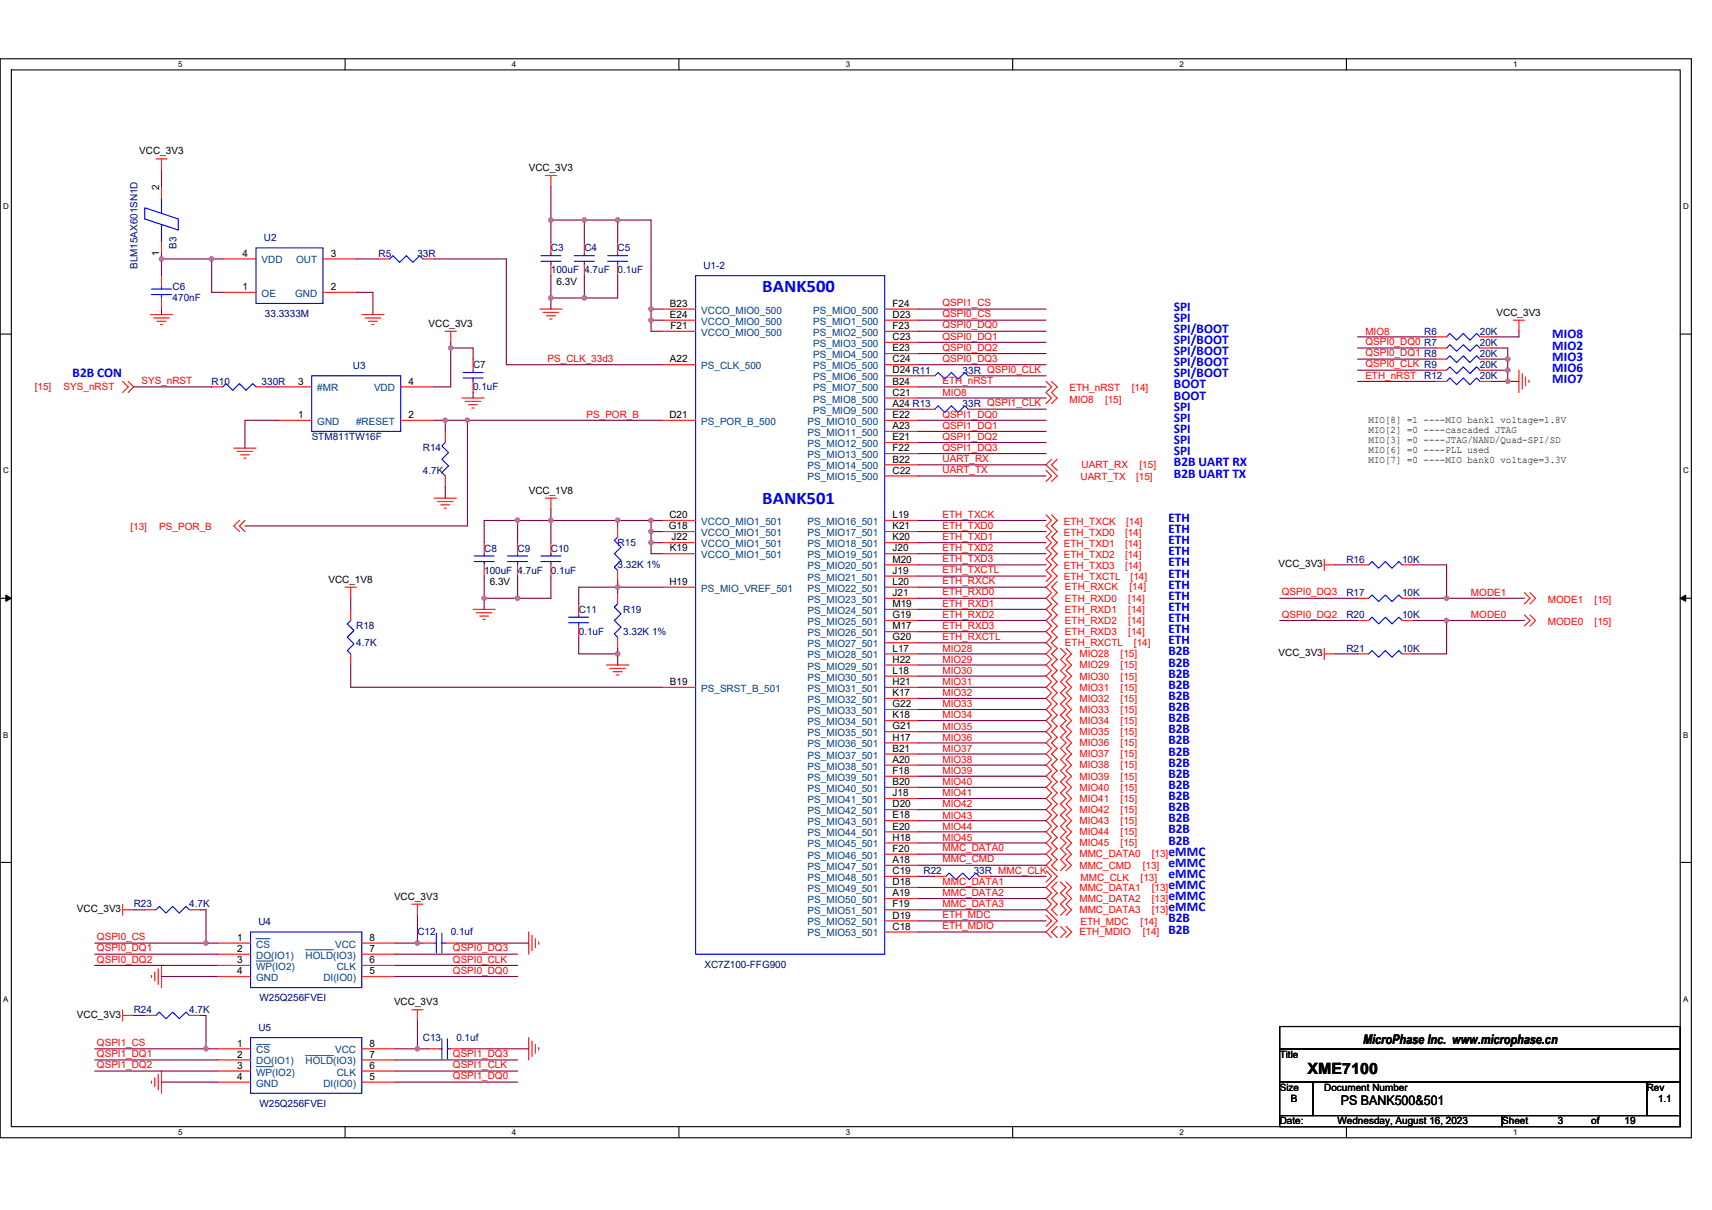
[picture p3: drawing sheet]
<svg xmlns="http://www.w3.org/2000/svg" width="297mm" height="210mm" viewBox="0 0 297 210" stroke-linecap="round" stroke-linejoin="round" font-family="sans-serif">
<path d="M0 10.2h293.5v187.2h-293.5zM2 12.1h289.5v183.4h-289.5z" fill="none" stroke="#000" stroke-width=".19"/>
<g fill="#fff">
<path d="M30.9 10.4h.8v1.6h-.8z"/>
<path d="M30.9 195.7h.8v1.6h-.8z"/>
</g>
<path d="M59.9 10.2v1.9M59.9 195.5v1.9" fill="none" stroke="#000" stroke-width=".19"/>
<g fill="#fff">
<path d="M88.8 10.4h.8v1.6h-.8z"/>
<path d="M88.8 195.7h.8v1.6h-.8z"/>
</g>
<path d="M117.8 10.2v1.9M117.8 195.5v1.9" fill="none" stroke="#000" stroke-width=".19"/>
<g fill="#fff">
<path d="M146.7 10.4h.8v1.6h-.8z"/>
<path d="M146.7 195.7h.8v1.6h-.8z"/>
</g>
<path d="M175.7 10.2v1.9M175.7 195.5v1.9" fill="none" stroke="#000" stroke-width=".19"/>
<g fill="#fff">
<path d="M204.7 10.4h.7v1.6h-.7z"/>
<path d="M204.7 195.7h.7v1.6h-.7z"/>
</g>
<path d="M233.6 10.2v1.9M233.6 195.5v1.9" fill="none" stroke="#000" stroke-width=".19"/>
<g fill="#fff">
<path d="M262.6 10.4h.7v1.6h-.7z"/>
<path d="M262.6 195.7h.7v1.6h-.7z"/>
<path d="M.5 35.1h1v1.5h-1z"/>
<path d="M292 35.1h1v1.5h-1z"/>
<path d="M.5 80.9h1v1.5h-1z"/>
<path d="M292 80.9h1v1.5h-1z"/>
</g>
<path d="M0 58h2M291.5 58h2" fill="none" stroke="#000" stroke-width=".19"/>
<g fill="#fff">
<path d="M.5 126.7h.9v1.6h-.9z"/>
<path d="M292 126.7h.9v1.6h-.9z"/>
</g>
<path d="M0 103.8h2M291.5 103.8h2" fill="none" stroke="#000" stroke-width=".19"/>
<path d="M1 103.3l1 .5-1 .6zM291.5 103.8l1-.5v1.1z" fill="#000" stroke="#000" stroke-width=".17"/>
<g fill="#fff">
<path d="M.5 172.6h.9v1.5h-.9z"/>
<path d="M292 172.6h.9v1.5h-.9z"/>
</g>
<path d="M0 149.7h2M291.5 149.7h2M222 178.1h69.5v3.9h-69.5zM222 182h69.5v5.8h-69.5zM222 187.8h5.8v5.8h-5.8zM222 193.6h38.6v1.9h-38.6zM227.8 187.8h57.9v5.8h-57.9zM260.6 193.6h30.9v1.9h-30.9zM285.7 187.8h5.8v5.8h-5.8z" fill="none" stroke="#000" stroke-width=".19"/>
<g fill="none" stroke="#f00" stroke-width=".19">
<path d="M27.1 27.6h1.9M28 27.6v1.9M28 32.4v1.9M94.6 30.5h2M95.6 30.5v1.9M26.1 54.6h3.8M26.7 55.2h2.7M27.3 55.8h1.5M27.8 56.3h.4M28 47.8v2M28 51.7v1.9M28 42.1v1.9"/>
<path d="M38.6 50.7h5.8M38.6 44.9h5.8M56 50.7h5.8M56 44.9h5.8M62.8 54.6h3.8M63.3 55.2h2.8M63.9 55.8h1.6M64.5 56.3h.4M65.7 44.9h1.9M73.4 44.9h1.9M77.3 57.5h1.9M78.2 57.5v1.9"/>
<path d="M93.7 53.6h3.8M94.2 54.2h2.7M94.8 54.8h1.6M95.4 55.4h.4M95.6 42.1v1.9M95.6 45.9v1.9M101.4 42.1v1.9M101.4 45.9v1.9M107.2 42.1v1.9M107.2 45.9v1.9M114.9 53.6h5.8M114.9 55.6h5.8"/>
<path d="M114.9 57.5h5.8M153.5 53.6h5.8M153.5 55.6h5.8M153.5 57.5h5.8M153.5 59.4h5.8M249.1 58.5h1.9M256.8 58.5h1.9M262.6 55.6h1.9M263.5 55.6v1.9M21.3 66.2l.9 .9-.9 1M22.2 66.2l1 .9-1 1M36.7 67.1h1.9"/>
<path d="M40.6 77.8h3.8M41.1 78.3h2.8M41.7 78.9h1.6M42.3 79.5h.4M44.4 67.1h2M48.3 72.9h5.8M48.3 67.1h5.8M69.5 72.9h5.8M69.5 67.1h5.8M77.3 74.9v1.9M80.2 69.1h3.8M80.7 69.7h2.7"/>
<path d="M81.3 70.2h1.5M81.9 70.8h.4M82.1 62.3v1.9M82.1 66.2v1.9M114.9 63.3h5.8M114.9 72.9h5.8M153.5 61.4h5.8M153.5 63.3h5.8M153.5 65.2h5.8M153.5 67.1h5.8M153.5 69.1h5.8M153.5 71h5.8"/>
<path d="M153.5 72.9h5.8M153.5 74.9h5.8M153.5 76.8h5.8M153.5 78.7h5.8M160.2 71h2M160.2 65.2h2M168 71h1.9M168 65.2h1.9M181.5 66.2l1 .9-1 1 1 1-1 .9M182.5 79.7l-1 1 1.9 1.9-.9 .9M182.5 66.2l.9 .9-.9 1 .9 1-.9 .9M183.4 79.7l-.9 1 .9 .9"/>
<path d="M249.1 62.3h1.9M249.1 64.2h1.9M249.1 66.2h1.9M249.1 60.4h1.9M256.8 62.3h1.9M256.8 64.2h1.9M256.8 66.2h1.9M256.8 60.4h1.9M263.5 64.2v3.9M264.1 64.8v2.7M264.7 65.4v1.6M265.3 66v.4"/>
<path d="M41.5 90.3l-.9 1 .9 .9M42.5 90.3l-1 1 1 .9M75.3 86.4h3.9M75.9 87h2.7M76.5 87.6h1.5M77.1 88.2h.3M77.3 82.6v1.9M84 94.2v1.9M84 98v2M89.8 94.2v1.9M89.8 98v2M94.6 86.4h2"/>
<path d="M95.6 86.4v2M95.6 94.2v1.9M95.6 98v2M107.2 99v1.9M107.2 91.3v1.9M114.9 90.3h5.8M114.9 92.2h5.8M114.9 94.2h5.8M114.9 96.1h5.8M153.5 80.7h5.8M153.5 82.6h5.8M153.5 90.3h5.8"/>
<path d="M153.5 92.2h5.8M153.5 94.2h5.8M153.5 96.1h5.8M153.5 98h5.8M153.5 100h5.8M181.5 81.6l1 1-1 .9M181.5 89.3l1 1-1 1 1 .9-1 1 1 1-1 .9 1 1-1 1 1 .9-1 1 1 1-1 .9M182.5 89.3l.9 1-.9 1 .9 .9-.9 1 .9 1-.9 .9 .9 1-.9 1 .9 .9-.9 1 .9 1-1.9 1.9 1 .9-1 1 1 1-1 .9 1 1-1 1 1 .9-1 1 1 1-1 .9 1 1-1 1 1 .9-1 1 1 1-1 .9 1 1-1 1 1 .9-1 1 1 1-1 .9 1 1-1 1 1 .9-1 1 1 1-1 .9 1 1-1 1 1 .9-1 1 1 1-1 .9 1 1-1 .9 1 1-1 1 1 .9-1 1 1 1-1 .9 1 1-1 1 1 .9-1 1 1 1-1 .9 1 1-1 1 1.9 1.9-1.9 1.9 1 1-1 .9 1 1-1 1 1.9 1.9-1.9 1.9 1 1M229.8 98h1.9M229.8 97.1v1.9M235.5 98h2M243.3 98h1.9"/>
<path d="M59.9 101.9h1.9M60.9 101.9v1.9M60.9 113.5v1.9M60.9 105.7v2M82.1 105.7h3.8M82.7 106.3h2.7M83.2 106.9h1.6M83.8 107.5h.4M100.4 104.8v1.9M100.4 108.6v2M105.2 115.4h3.9M105.8 116h2.7"/>
<path d="M106.4 116.6h1.5M107 117.1h.4M107.2 110.6v1.9M107.2 102.8v2M114.9 119.3h5.8M114.9 101.9h5.8M153.5 101.9h5.8M153.5 103.8h5.8M153.5 105.7h5.8M153.5 107.7h5.8M153.5 109.6h5.8M153.5 111.5h5.8"/>
<path d="M153.5 113.5h5.8M153.5 115.4h5.8M153.5 117.3h5.8M153.5 119.3h5.8M183.4 100.9l-.9 1 .9 .9-.9 1 .9 1-.9 .9 .9 1-.9 1 .9 .9-.9 1 .9 1-.9 .9 .9 1-.9 1 .9 .9-.9 1 .9 1-.9 .9 .9 1-.9 1 .9 .9-.9 1 .9 1-.9 .9 .9 1-.9 1 .9 .9-.9 1 .9 1-.9 .9 .9 1-.9 1 .9 .9-.9 1 .9 1-.9 .9 .9 1-.9 .9 .9 1-.9 1 .9 .9-.9 1 .9 1-.9 .9 .9 1-.9 1 .9 .9-.9 1 .9 1-.9 .9 .9 1-.9 1 .9 .9M184 112.5l1 1-1 .9 1 1-1 1 1 .9-1 1 1 1-1 .9 1 1-1 1 1 .9-1 1 1 1-1 .9 1 1-1 1 1 .9-1 1 1 1-1 .9 1 1-1 1 1 .9-1 1 1 .9-1 1 1 1-1 .9 1 1-1 1 1 .9-1 1 1 1-1 .9 1 1-1 1 1 .9-1 1 1 1-1 .9M185 112.5l.9 1-.9 .9 .9 1-.9 1 .9 .9-.9 1 .9 1-.9 .9 .9 1-.9 1 .9 .9-.9 1 .9 1-.9 .9 .9 1-.9 1 .9 .9-.9 1 .9 1-.9 .9 .9 1-.9 1 .9 .9-.9 1 .9 .9-.9 1 .9 1-.9 .9 .9 1-.9 1 .9 .9-.9 1 .9 1-.9 .9 .9 1-.9 1 .9 .9-.9 1 .9 1-.9 .9M229.8 113.5h1.9M229.8 112.5v1.9M235.5 103.8h2M235.5 107.7h2M235.5 113.5h2"/>
<path d="M243.3 103.8h1.9M243.3 107.7h1.9M243.3 113.5h1.9M264.5 106.7l1 1-1 .9M264.5 102.8l1 1-1 1M265.5 106.7l.9 1-.9 .9M265.5 102.8l.9 1-.9 1M153.5 121.2h5.8M153.5 123.1h5.8M153.5 125.1h5.8M153.5 127h5.8M153.5 128.9h5.8"/>
<path d="M153.5 130.9h5.8M153.5 132.8h5.8M153.5 134.7h5.8M153.5 136.6h5.8M153.5 138.6h5.8M21.3 157.9h1.9M21.3 156.9v1.9M25.1 157.9h2M32.8 157.9h2M71.5 156.9h1.9M72.4 156.9v1.9M153.5 140.5h5.8"/>
<path d="M153.5 142.4h5.8M153.5 144.4h5.8M153.5 146.3h5.8M153.5 148.2h5.8M153.5 150.2h5.8M153.5 152.1h5.8M153.5 154h5.8M153.5 155.9h5.8M153.5 157.9h5.8M153.5 159.8h5.8M162.2 152.1h1.9M169.9 152.1h1.9"/>
<path d="M181.5 151.1l1 1-1 1M181.5 158.8l1 1-1 1M183.4 153.1l-.9 .9 .9 1-.9 .9 .9 1-.9 1 .9 .9M184 153.1l1 .9-1 1 1 .9-1 1 1 1-1 .9M185 153.1l.9 .9-.9 1 .9 .9-.9 1 .9 1-.9 .9M21.3 176.2h1.9M21.3 175.2v2M25.1 176.2h2M26.3 169.3v.4M26.9 168.7v1.5M27.4 168.1v2.7M28 167.5v3.9"/>
<path d="M32.8 176.2h2M37.7 163.7h5.8M37.7 165.6h5.8M37.7 167.5h5.8M37.7 169.5h5.8M62.8 169.5h5.8M62.8 167.5h5.8M62.8 165.6h5.8M62.8 163.7h5.8M71.5 175.2h1.9M72.4 175.2v2M73.4 163.7h1.9"/>
<path d="M77.3 163.7h1.9M91.7 161.7v3.9M92.3 162.3v2.7M92.9 162.9v1.5M93.5 163.5v.4M153.5 161.7h5.8M183.4 160.8l-.9 .9 .9 1M184 160.8l1 .9-1 1M185 160.8l.9 .9-.9 1M26.3 187.6v.4M26.9 187v1.6M27.4 186.4v2.7"/>
<path d="M28 185.9v3.8M37.7 182h5.8M37.7 183.9h5.8M37.7 185.9h5.8M37.7 187.8h5.8M62.8 187.8h5.8M62.8 185.9h5.8M62.8 183.9h5.8M62.8 182h5.8M74.4 182h1.9M78.2 182h2M91.7 180.1v3.8"/>
<path d="M92.3 180.7v2.6M92.9 181.2v1.6M93.5 181.8v.4"/>
</g>
<g fill="none" stroke="#00f" stroke-width=".19">
<path d="M25.1 36.1l5.8 1.9v1.9l-5.8-1.9zM28 39v3.1M28 34.3v2.7M26.3 51.1h3.5M26.3 50.2h3.5M28 49.8v.4M28 51.1v.6M44.4 43h11.6v9.7h-11.6zM67.6 44.9l.6-.5 1.1 1.1 1.2-1.1 1.1 1.1 1.2-1.1 .6 .5M93.8 45.3h3.5M93.8 44.4h3.5M95.6 44v.4"/>
<path d="M95.6 45.3v.6M99.6 45.3h3.5M99.6 44.4h3.5M101.4 44v.4M101.4 45.3v.6M105.4 45.3h3.5M105.4 44.4h3.5M107.2 44v.4M107.2 45.3v.6M120.7 47.8h32.8v117.8h-32.8zM251 58.5l.6-.6 1.1 1.1 1.2-1.1 1.1 1.1 1.2-1.1 .6 .6M38.6 67.1l.6-.5 1.2 1.1 1.1-1.1 1.2 1.1 1.2-1.1 .5 .5"/>
<path d="M54.1 65.2h15.4v9.7h-15.4zM77.3 76.8l-.6 .6 1.1 1.1-1.1 1.2 1.1 1.2-1.1 1.1 .6 .6M80.3 65.6h3.5M80.3 64.6h3.5M82.1 64.2v.4M82.1 65.6v.6M162.2 71l.6-.6 1.1 1.2 1.2-1.2 1.1 1.2 1.2-1.2 .6 .6M162.2 65.2l.6-.6 1.1 1.2 1.2-1.2 1.1 1.2 1.2-1.2 .6 .6M251 62.3l.6-.6 1.1 1.2 1.2-1.2 1.1 1.2 1.2-1.2 .6 .6M251 64.2l.6-.5 1.1 1.1 1.2-1.1 1.1 1.1 1.2-1.1 .6 .5M251 66.2l.6-.6 1.1 1.2 1.2-1.2 1.1 1.2 1.2-1.2 .6 .6M251 60.4l.6-.6 1.1 1.2 1.2-1.2 1.1 1.2 1.2-1.2 .6 .6"/>
<path d="M82.3 97.5h3.4M82.3 96.5h3.4M84 96.1v.4M84 97.5v.5M88.1 97.5h3.4M88.1 96.5h3.4M89.8 96.1v.4M89.8 97.5v.5M93.8 97.5h3.5M93.8 96.5h3.5M95.6 96.1v.4M95.6 97.5v.5"/>
<path d="M107.2 93.2l-.6 .6 1.2 1.1-1.2 1.2 1.2 1.2-1.2 1.1 .6 .6M237.5 98l.6-.5 1.1 1.1 1.2-1.1 1.1 1.1 1.2-1.1 .6 .5M60.9 107.7l-.6 .6 1.1 1.1-1.1 1.2 1.1 1.1-1.1 1.2 .6 .6M98.7 108.1h3.4M98.7 107.1h3.4M100.4 106.7v.4M100.4 108.1v.5M107.2 104.8l-.6 .6 1.2 1.1-1.2 1.2 1.2 1.1-1.2 1.2 .6 .6M237.5 103.8l.6-.5 1.1 1.1 1.2-1.1 1.1 1.1 1.2-1.1 .6 .5M237.5 107.7l.6-.6 1.1 1.2 1.2-1.2 1.1 1.2 1.2-1.2 .6 .6M237.5 113.5l.6-.6 1.1 1.1 1.2-1.1 1.1 1.1 1.2-1.1 .6 .6M27.1 157.9l.5-.6 1.2 1.2 1.1-1.2 1.2 1.2 1.2-1.2 .5 .6"/>
<path d="M164.1 152.1l.6-.6 1.2 1.2 1.1-1.2 1.2 1.2 1.1-1.2 .6 .6M27.1 176.2l.5-.6 1.2 1.2 1.1-1.2 1.2 1.2 1.2-1.2 .5 .6M43.5 161.7h19.3v9.7h-19.3zM75.3 163.7h.4M75.7 161.9v3.5M76.7 161.9v3.5M76.7 163.7h.6M43.5 180.1h19.3v9.6h-19.3zM76.3 182h.4M76.7 180.3v3.4M77.6 180.3v3.4M77.6 182h.6"/>
</g>
<path d="M44.4 162.9h2.5M44.4 166.8h2.9M53 164.8h4.8M44.4 181.3h2.5M44.4 185.1h2.9M53 183.2h4.8" fill="none" stroke="#004080" stroke-width=".17"/>
<g fill="none" stroke="#800040" stroke-width=".19">
<path d="M28 29.5v2.9M95.6 32.4v5.8M95.6 38.2v3.9M95.6 38.2h5.8M101.4 38.2v3.9M101.4 38.2h5.8M107.2 38.2v3.9M107.2 38.2h5.8v15.4M28 44.9v2.9M28 53.6v1M28 44v.9M28 44.9h8.7"/>
<path d="M36.7 44.9h1.9M36.7 44.9v5.8h1.9M61.8 44.9h3.9M61.8 50.7h2.9v3.9M75.3 44.9h12.6v18.4h27M78.2 59.4v1M95.6 47.8v3.9M95.6 51.7v1.9M95.6 51.7h5.8M101.4 47.8v3.9M107.2 47.8v3.9h-5.8M113 53.6h1.9"/>
<path d="M113 55.6h1.9M113 53.6v2M113 55.6v1.9h1.9M159.3 55.6h22.2M159.3 57.5h22.2M159.3 59.4h22.2M159.3 53.6h22.2M235.5 58.5h13.6M263.5 57.5v1h-4.8M23.2 67.1h13.5M46.4 67.1h1.9M48.3 72.9h-5.8v4.9"/>
<path d="M75.3 72.9h2M77.3 72.9h3.8M77.3 72.9v2M78.2 60.4h3.9v1.9M78.2 60.4v6.7h-2.9M81.1 72.9h33.8M81.1 72.9v18.4h-38.6M82.1 68.1v1M159.3 67.1h22.2M159.3 69.1h22.2M159.3 61.4h22.2M159.3 63.3h22.2"/>
<path d="M159.3 72.9h22.2M159.3 74.9h22.2M159.3 76.8h22.2M159.3 78.7h22.2M159.3 65.2h.9M159.3 71h.9M169.9 65.2h11.6M169.9 71h11.6M235.5 64.2h13.6M235.5 62.3h13.6M235.5 60.4h13.6M235.5 66.2h13.6"/>
<path d="M258.7 60.4h2.9v1.9M258.7 62.3h2.9M258.7 64.2h2.9M258.7 66.2h2.9M261.6 62.3v1.9M261.6 64.2v2M261.6 66.2h1.9M77.3 84.5v1.9M84 100v3.8M89.8 90.3h17.4M89.8 90.3h-5.8v3.9M89.8 90.3v3.9"/>
<path d="M89.8 100v3.8M95.6 88.4v5.8M95.6 100v3.8h-5.8M107.2 90.3v1M107.2 90.3h5.8M113 90.3h1.9M113 92.2h1.9M113 94.2h1.9M113 90.3v1.9M113 94.2v1.9h1.9M113 92.2v2M159.3 80.7h22.2"/>
<path d="M159.3 82.6h22.2M159.3 92.2h22.2M159.3 94.2h22.2M159.3 96.1h22.2M159.3 98h22.2M159.3 100h22.2M159.3 90.3h22.2M231.7 98h3.8M245.2 98h5.8v5.8M60.9 115.4v3.9h54M60.9 103.8v1.9M84 103.8v1.9"/>
<path d="M84 103.8h5.8M100.4 110.6v2.9h6.8M107.2 101.9h7.7M107.2 100.9v1M107.2 101.9h-6.8v2.9M107.2 101.9v.9M107.2 112.5v1M107.2 113.5v1.9M159.3 101.9h22.2M159.3 103.8h22.2M159.3 105.7h22.2M159.3 107.7h22.2"/>
<path d="M159.3 109.6h22.2M159.3 111.5h22.2M159.3 113.5h22.2M159.3 115.4h22.2M159.3 117.3h22.2M159.3 119.3h22.2M222 107.7h13.5M222 103.8h13.5M231.7 113.5h3.8M245.2 107.7h5.8v5.8h-5.8M245.2 103.8h5.8M251 107.7h13.5"/>
<path d="M251 103.8h13.5M159.3 121.2h22.2M159.3 123.1h22.2M159.3 125.1h22.2M159.3 127h22.2M159.3 128.9h22.2M159.3 130.9h22.2M159.3 132.8h22.2M159.3 134.7h22.2M159.3 138.6h22.2M159.3 136.6h22.2M23.2 157.9h1.9"/>
<path d="M34.8 157.9h.9v5.8M72.4 158.8v4.9M159.3 148.2h22.2M159.3 150.2h22.2M159.3 155.9h22.2M159.3 157.9h22.2M159.3 159.8h22.2M159.3 140.5h22.2M159.3 142.4h22.2M159.3 144.4h22.2M159.3 146.3h22.2M159.3 154h22.2"/>
<path d="M159.3 152.1h2.9M171.8 152.1h9.7M16.4 167.5h21.3M16.4 165.6h21.3M16.4 163.7h19.3M23.2 176.2h1.9M28 169.5h9.7M34.8 176.2h.9v5.8M35.7 163.7h2M68.6 167.5h21.2M68.6 169.5h21.2M68.6 165.6h21.2"/>
<path d="M68.6 163.7h3.8M72.4 163.7h1M72.4 177.2v4.8M79.2 163.7h12.5M159.3 161.7h22.2M16.4 185.9h21.3M16.4 183.9h21.3M16.4 182h19.3M28 187.8h9.7M35.7 182h2M68.6 185.9h21.2M68.6 187.8h21.2"/>
<path d="M68.6 183.9h21.2M68.6 182h3.8M72.4 182h2M80.2 182h11.5"/>
</g>
<g fill="#f0f" stroke="#f0f" stroke-width=".19">
<circle cx="95.6" cy="38.2" r=".38"/>
<circle cx="107.2" cy="38.2" r=".38"/>
<circle cx="112.9" cy="53.6" r=".38"/>
<circle cx="112.9" cy="55.5" r=".38"/>
<circle cx="95.6" cy="51.7" r=".38"/>
<circle cx="261.6" cy="62.3" r=".38"/>
<circle cx="261.6" cy="66.2" r=".38"/>
<circle cx="261.6" cy="64.2" r=".38"/>
<circle cx="251" cy="103.8" r=".38"/>
<circle cx="251" cy="107.7" r=".38"/>
<circle cx="35.7" cy="163.6" r=".38"/>
<circle cx="72.4" cy="163.6" r=".38"/>
<circle cx="28" cy="44.9" r=".38"/>
<circle cx="36.7" cy="44.9" r=".38"/>
<circle cx="95.6" cy="90.3" r=".38"/>
<circle cx="112.9" cy="92.2" r=".38"/>
<circle cx="112.9" cy="94.2" r=".38"/>
<circle cx="112.9" cy="90.3" r=".38"/>
<circle cx="107.2" cy="90.3" r=".38"/>
<circle cx="89.8" cy="90.3" r=".38"/>
<circle cx="107.2" cy="113.5" r=".38"/>
<circle cx="107.2" cy="101.9" r=".38"/>
<circle cx="81.1" cy="72.9" r=".38"/>
<circle cx="78.2" cy="60.4" r=".38"/>
<circle cx="77.2" cy="72.9" r=".38"/>
<circle cx="72.4" cy="182" r=".38"/>
<circle cx="35.7" cy="182" r=".38"/>
<circle cx="101.4" cy="38.2" r=".38"/>
<circle cx="101.4" cy="51.7" r=".38"/>
<circle cx="84" cy="103.8" r=".38"/>
<circle cx="89.8" cy="103.8" r=".38"/>
</g>
<g font-size="3.1" fill="#00f">
<text x="132.3" y="50.8">BANK500</text>
<text x="132.3" y="87.4">BANK501</text>
</g>
<text font-size="2.7" x="226.9" y="186.4">XME7100</text>
<g font-size="2.3" fill="#00f">
<text x="203.7" y="53.9">SPI</text>
<text x="203.7" y="57.8">SPI/BOOT</text>
<text x="203.7" y="55.8">SPI</text>
<text x="203.7" y="59.7">SPI/BOOT</text>
<text x="269.3" y="58.7">MIO8</text>
<text x="12.6" y="65.5">B2B CON</text>
<text x="203.7" y="61.6">SPI/BOOT</text>
<text x="203.7" y="63.6">SPI/BOOT</text>
<text x="203.7" y="65.5">SPI/BOOT</text>
<text x="269.3" y="60.7">MIO2</text>
<text x="269.3" y="62.6">MIO3</text>
<text x="269.3" y="64.5">MIO6</text>
<text x="203.7" y="67.4">BOOT</text>
<text x="203.7" y="71.3">SPI</text>
<text x="203.7" y="69.3">BOOT</text>
<text x="269.3" y="66.4">MIO7</text>
<text x="203.7" y="73.2">SPI</text>
<text x="203.7" y="75.1">SPI</text>
<text x="203.7" y="77.1">SPI</text>
<text x="203.7" y="79">SPI</text>
<text x="203.7" y="80.9">B2B UART RX</text>
<text x="203.7" y="82.9">B2B UART TX</text>
<text x="202.7" y="90.6">ETH</text>
<text x="202.7" y="92.5">ETH</text>
<text x="202.7" y="94.4">ETH</text>
<text x="202.7" y="96.4">ETH</text>
<text x="202.7" y="98.3">ETH</text>
<text x="202.7" y="100.2">ETH</text>
<text x="202.7" y="102.2">ETH</text>
<text x="202.7" y="104.1">ETH</text>
<text x="202.7" y="106">ETH</text>
<text x="202.7" y="108">ETH</text>
<text x="202.7" y="113.8">B2B</text>
<text x="202.7" y="109.9">ETH</text>
<text x="202.7" y="111.8">ETH</text>
<text x="202.7" y="115.7">B2B</text>
<text x="202.7" y="117.6">B2B</text>
<text x="202.7" y="119.5">B2B</text>
<text x="202.7" y="121.5">B2B</text>
<text x="202.7" y="123.4">B2B</text>
<text x="202.7" y="125.3">B2B</text>
<text x="202.7" y="129.2">B2B</text>
<text x="202.7" y="127.3">B2B</text>
<text x="202.7" y="131.1">B2B</text>
<text x="202.7" y="133.1">B2B</text>
<text x="202.7" y="136.9">B2B</text>
<text x="202.7" y="135">B2B</text>
<text x="202.7" y="138.8">B2B</text>
<text x="202.7" y="140.8">B2B</text>
<text x="202.7" y="142.7">B2B</text>
<text x="202.7" y="144.6">B2B</text>
<text x="202.7" y="146.6">B2B</text>
<text x="202.7" y="148.5">eMMC</text>
<text x="202.7" y="150.4">eMMC</text>
<text x="202.7" y="154.3">eMMC</text>
<text x="202.7" y="152.4">eMMC</text>
<text x="202.7" y="158.1">eMMC</text>
<text x="202.7" y="156.2">eMMC</text>
<text x="202.7" y="160.1">B2B</text>
<text x="202.7" y="162">B2B</text>
</g>
<g font-size="2.3">
<text x="236.5" y="181.1">MicroPhase Inc. www.microphase.cn</text>
<text x="232.6" y="191.8">PS BANK500&amp;501</text>
</g>
<g font-size="1.7">
<text x="24.2" y="26.8">VCC_3V3</text>
<text x="91.7" y="29.7">VCC_3V3</text>
<text x="27.6" y="33" transform="rotate(-90 27.6 33)">2</text>
<text x="27.6" y="44.4" transform="rotate(-90 27.6 44.4)">1</text>
<text x="42.1" y="44.5">4</text>
<text x="57.4" y="44.5">3</text>
<text x="42.1" y="50.3">1</text>
<text x="57.4" y="50.3">2</text>
<text x="96.6" y="49.4">6.3V</text>
<text x="116.2" y="53.2">B23</text>
<text x="154.9" y="53.2">F24</text>
<text x="74.4" y="56.7">VCC_3V3</text>
<text x="116.2" y="55.2">E24</text>
<text x="116.3" y="57.1">F21</text>
<text x="154.9" y="55.2">D23</text>
<text x="154.9" y="57.1">F23</text>
<text x="154.9" y="59">C23</text>
<text x="259.7" y="54.8">VCC_3V3</text>
<text x="116.2" y="62.9">A22</text>
<text x="154.9" y="61">E23</text>
<text x="154.9" y="62.9">C24</text>
<text x="154.9" y="64.8">D24 R11</text>
<text x="51.7" y="66.7">3</text>
<text x="70.9" y="66.7">4</text>
<text x="154.9" y="66.7">B24</text>
<text x="154.9" y="68.7">C21</text>
<text x="154.9" y="70.6">A24 R13</text>
<text x="51.7" y="72.5">1</text>
<text x="70.9" y="72.5">2</text>
<text x="116.1" y="72.5">D21</text>
<text x="154.9" y="72.5">E22</text>
<text x="154.9" y="74.5">A23</text>
<text x="154.9" y="76.4">E21</text>
<text x="237.5" y="73.3">MIO[8] =1 ----MIO bank1 voltage=1.8V</text>
<text x="237.5" y="75.1">MIO[2] =0 ----cascaded JTAG</text>
<text x="237.5" y="76.8">MIO[3] =0 ----JTAG/NAND/Quad-SPI/SD</text>
<text x="154.9" y="78.3">F22</text>
<text x="154.9" y="80.3">B22</text>
<text x="154.9" y="82.2">C22</text>
<text x="237.5" y="78.5">MIO[6] =0 ----PLL used</text>
<text x="237.5" y="80.3">MIO[7] =0 ----MIO bank0 voltage=3.3V</text>
<text x="91.7" y="85.7">VCC_1V8</text>
<text x="116.1" y="89.9">C20</text>
<text x="154.9" y="89.9">L19</text>
<text x="116" y="91.8">G18</text>
<text x="116.2" y="95.7">K19</text>
<text x="116.5" y="93.8">J22</text>
<text x="154.9" y="91.8">K21</text>
<text x="154.9" y="93.8">K20</text>
<text x="154.9" y="95.7">J20</text>
<text x="57" y="101.1">VCC_1V8</text>
<text x="85" y="101.5">6.3V</text>
<text x="116.1" y="101.5">H19</text>
<text x="154.9" y="97.6">M20</text>
<text x="154.9" y="99.6">J19</text>
<text x="154.9" y="101.5">L20</text>
<text x="221.8" y="98.4">VCC_3V3</text>
<text x="154.9" y="103.4">J21</text>
<text x="154.9" y="105.3">M19</text>
<text x="154.9" y="107.3">G19</text>
<text x="154.9" y="109.2">M17</text>
<text x="154.9" y="111.1">G20</text>
<text x="154.9" y="113.1">L17</text>
<text x="221.8" y="113.9">VCC_3V3</text>
<text x="116.2" y="118.9">B19</text>
<text x="154.9" y="115">H22</text>
<text x="154.9" y="116.9">L18</text>
<text x="154.9" y="118.9">H21</text>
<text x="154.9" y="120.8">K17</text>
<text x="154.9" y="122.7">G22</text>
<text x="154.9" y="124.7">K18</text>
<text x="154.9" y="126.6">G21</text>
<text x="154.9" y="128.5">H17</text>
<text x="154.9" y="130.5">B21</text>
<text x="154.9" y="132.4">A20</text>
<text x="154.9" y="134.3">F18</text>
<text x="154.9" y="136.2">B20</text>
<text x="154.9" y="138.2">J18</text>
<text x="154.9" y="140.1">D20</text>
<text x="154.9" y="142">E18</text>
<text x="154.9" y="144">E20</text>
<text x="154.9" y="145.9">H18</text>
<text x="154.9" y="147.8">F20</text>
<text x="154.9" y="149.8">A18</text>
<text x="154.9" y="151.7">C19</text>
<text x="154.9" y="153.6">D18</text>
<text x="154.9" y="155.5">A19</text>
<text x="13.4" y="158.3">VCC_3V3</text>
<text x="68.4" y="156.1">VCC_3V3</text>
<text x="154.9" y="157.5">F19</text>
<text x="154.9" y="159.4">D19</text>
<text x="154.9" y="161.3">C18</text>
<text x="41.1" y="163.3">1</text>
<text x="41.1" y="165.2">2</text>
<text x="41.1" y="167.1">3</text>
<text x="64.1" y="165.2">7</text>
<text x="64.1" y="167.1">6</text>
<text x="64.1" y="163.3">8</text>
<text x="41.1" y="169.1">4</text>
<text x="64.1" y="169.1">5</text>
<text x="13.4" y="176.6">VCC_3V3</text>
<text x="68.4" y="174.5">VCC_3V3</text>
<text x="41.1" y="181.6">1</text>
<text x="41.1" y="183.5">2</text>
<text x="41.1" y="185.5">3</text>
<text x="64.1" y="183.5">7</text>
<text x="64.1" y="185.5">6</text>
<text x="64.1" y="181.6">8</text>
<text x="222" y="183.6">Title</text>
<text x="41.1" y="187.4">4</text>
<text x="64.1" y="187.4">5</text>
<text x="222" y="189.3">Size</text>
<text x="224" y="191.3">B</text>
<text x="229.8" y="189.3">Document Number</text>
<text x="285.7" y="189.3">Rev</text>
<text x="287.7" y="191.3">1.1</text>
<text x="222" y="195.1">Date:</text>
<text x="232.1" y="195.1">Wednesday, August 16, 2023</text>
<text x="260.6" y="195.1">Sheet</text>
<text x="270.3" y="195.1">3</text>
<text x="276.1" y="195.1">of</text>
<text x="281.9" y="195.1">19</text>
</g>
<g font-size="1.7" fill="#000080">
<text x="45.8" y="41.9">U2</text>
<text x="23.9" y="46.7" transform="rotate(-90 23.9 46.7)">BLM15AX601SN1D</text>
<text x="30.6" y="43.2" transform="rotate(-90 30.6 43.2)">B3</text>
<text x="65.7" y="44.6">R5</text>
<text x="72.4" y="44.6">33R</text>
<text x="95.6" y="43.6">C3</text>
<text x="95.6" y="47.5">100uF 4.7uF</text>
<text x="101.4" y="43.6">C4</text>
<text x="107.2" y="43.6">C5</text>
<text x="107.2" y="47.5">0.1uF</text>
<text x="122" y="46.7">U1-2</text>
<text x="29.9" y="50.4">C6</text>
<text x="29.9" y="52.3">470nF</text>
<text x="46" y="55">33.3333M</text>
<text x="247.1" y="58.1">R6</text>
<text x="256.8" y="58.1">20K</text>
<text x="61.2" y="64.1">U3</text>
<text x="82.1" y="63.9">C7</text>
<text x="167" y="64.8">33R QSPI0_CLK</text>
<text x="247.1" y="65.8">R12</text>
<text x="256.8" y="65.8">20K</text>
<text x="256.8" y="61.9">20K</text>
<text x="256.8" y="63.9">20K</text>
<text x="256.8" y="60">20K</text>
<text x="36.7" y="66.8">R10</text>
<text x="45.4" y="66.8">330R</text>
<text x="82.1" y="67.7">0.1uF</text>
<text x="167" y="70.6">33R QSPI1_CLK</text>
<text x="54.1" y="76.4">STM811TW16F</text>
<text x="73.4" y="78.3">R14</text>
<text x="73.4" y="82.2">4.7K</text>
<text x="84" y="95.7">C8</text>
<text x="89.8" y="95.7">C9</text>
<text x="95.6" y="95.7">C10</text>
<text x="107.2" y="94.7">R15</text>
<text x="84" y="99.6">100uF 4.7uF</text>
<text x="95.6" y="99.6">0.1uF</text>
<text x="107.2" y="98.6">3.32K 1%</text>
<text x="233.6" y="97.6">R16</text>
<text x="243.3" y="97.6">10K</text>
<text x="100.4" y="106.3">C11</text>
<text x="108.1" y="106.3">R19</text>
<text x="233.6" y="103.4">R17</text>
<text x="233.6" y="107.3">R20</text>
<text x="243.3" y="103.4">10K</text>
<text x="243.3" y="107.3">10K</text>
<text x="61.8" y="109.2">R18</text>
<text x="61.8" y="112.1">4.7K</text>
<text x="100.4" y="110.2">0.1uF</text>
<text x="108.1" y="110.2">3.32K 1%</text>
<text x="233.6" y="113.1">R21</text>
<text x="243.3" y="113.1">10K</text>
<text x="160.2" y="151.7">R22</text>
<text x="168.9" y="151.7">33R MMC_CLK</text>
<text x="23.2" y="157.5">R23</text>
<text x="32.8" y="157.5">4.7K</text>
<text x="44.8" y="160.6">U4</text>
<text x="72.4" y="162.3">C12</text>
<text x="78.2" y="162.3">0.1uf</text>
<text x="122.2" y="167.9">XC7Z100-FFG900</text>
<text x="45" y="173.7">W25Q256FVEI</text>
<text x="23.2" y="175.8">R24</text>
<text x="32.8" y="175.8">4.7K</text>
<text x="44.8" y="178.9">U5</text>
<text x="73.4" y="180.7">C13</text>
<text x="79.2" y="180.7">0.1uf</text>
<text x="45" y="192">W25Q256FVEI</text>
</g>
<g font-size="1.7" fill="#004080">
<text x="45.4" y="45.7">VDD</text>
<text x="51.4" y="45.7">OUT</text>
<text x="45.4" y="51.5">OE</text>
<text x="51.2" y="51.5">GND</text>
<text x="121.7" y="54.4">VCCO_MIO0_500</text>
<text x="121.7" y="56.3">VCCO_MIO0_500</text>
<text x="121.7" y="58.3">VCCO_MIO0_500</text>
<text x="141.1" y="54.4">PS_MIO0_500</text>
<text x="141.1" y="56.3">PS_MIO1_500</text>
<text x="141.1" y="58.3">PS_MIO2_500</text>
<text x="121.7" y="64.1">PS_CLK_500</text>
<text x="141.1" y="60.2">PS_MIO3_500</text>
<text x="141.1" y="62.1">PS_MIO4_500</text>
<text x="141.1" y="64.1">PS_MIO5_500</text>
<text x="141.1" y="66">PS_MIO6_500</text>
<text x="55.1" y="67.9">#MR</text>
<text x="64.9" y="67.9">VDD</text>
<text x="141.1" y="67.9">PS_MIO7_500</text>
<text x="141.1" y="69.8">PS_MIO8_500</text>
<text x="141.1" y="71.8">PS_MIO9_500</text>
<text x="55.1" y="73.7">GND</text>
<text x="61.8" y="73.7">#RESET</text>
<text x="121.7" y="73.7">PS_POR_B_500</text>
<text x="140.1" y="73.7">PS_MIO10_500</text>
<text x="140.1" y="75.6">PS_MIO11_500</text>
<text x="140.1" y="77.6">PS_MIO12_500</text>
<text x="140.1" y="79.5">PS_MIO13_500</text>
<text x="140.1" y="81.4">PS_MIO14_500</text>
<text x="140.1" y="83.4">PS_MIO15_500</text>
<text x="121.7" y="91.1">VCCO_MIO1_501</text>
<text x="121.7" y="93">VCCO_MIO1_501</text>
<text x="121.7" y="95">VCCO_MIO1_501</text>
<text x="140.1" y="91.1">PS_MIO16_501</text>
<text x="140.1" y="93">PS_MIO17_501</text>
<text x="140.1" y="95">PS_MIO18_501</text>
<text x="121.7" y="96.9">VCCO_MIO1_501</text>
<text x="140.1" y="96.9">PS_MIO19_501</text>
<text x="140.1" y="98.8">PS_MIO20_501</text>
<text x="140.1" y="100.8">PS_MIO21_501</text>
<text x="121.7" y="102.7">PS_MIO_VREF_501</text>
<text x="140.1" y="102.7">PS_MIO22_501</text>
<text x="140.1" y="104.6">PS_MIO23_501</text>
<text x="140.1" y="106.5">PS_MIO24_501</text>
<text x="140.1" y="108.5">PS_MIO25_501</text>
<text x="140.1" y="110.4">PS_MIO26_501</text>
<text x="140.1" y="112.3">PS_MIO27_501</text>
<text x="140.1" y="114.3">PS_MIO28_501</text>
<text x="140.1" y="116.2">PS_MIO29_501</text>
<text x="140.1" y="118.1">PS_MIO30_501</text>
<text x="121.7" y="120.1">PS_SRST_B_501</text>
<text x="140.1" y="120.1">PS_MIO31_501</text>
<text x="140.1" y="122">PS_MIO32_501</text>
<text x="140.1" y="123.9">PS_MIO33_501</text>
<text x="140.1" y="125.8">PS_MIO34_501</text>
<text x="140.1" y="127.8">PS_MIO35_501</text>
<text x="140.1" y="129.7">PS_MIO36_501</text>
<text x="140.1" y="131.6">PS_MIO37_501</text>
<text x="140.1" y="133.6">PS_MIO38_501</text>
<text x="140.1" y="135.5">PS_MIO39_501</text>
<text x="140.1" y="137.4">PS_MIO40_501</text>
<text x="140.1" y="139.4">PS_MIO41_501</text>
<text x="140.1" y="141.3">PS_MIO42_501</text>
<text x="140.1" y="143.2">PS_MIO43_501</text>
<text x="140.1" y="145.1">PS_MIO44_501</text>
<text x="140.1" y="147.1">PS_MIO45_501</text>
<text x="140.1" y="149">PS_MIO46_501</text>
<text x="140.1" y="150.9">PS_MIO47_501</text>
<text x="140.1" y="152.9">PS_MIO48_501</text>
<text x="140.1" y="154.8">PS_MIO49_501</text>
<text x="140.1" y="156.7">PS_MIO50_501</text>
<text x="140.1" y="158.7">PS_MIO51_501</text>
<text x="140.1" y="160.6">PS_MIO52_501</text>
<text x="44.4" y="164.4">CS</text>
<text x="44.4" y="166.4">DO(IO1)</text>
<text x="53" y="166.4">HOLD(IO3)</text>
<text x="58.1" y="164.4">VCC</text>
<text x="140.1" y="162.5">PS_MIO53_501</text>
<text x="44.4" y="168.3">WP(IO2)</text>
<text x="44.4" y="170.2">GND</text>
<text x="56.1" y="170.2">DI(IO0)</text>
<text x="58.4" y="168.3">CLK</text>
<text x="44.4" y="182.8">CS</text>
<text x="44.4" y="184.7">DO(IO1)</text>
<text x="53" y="184.7">HOLD(IO3)</text>
<text x="58.1" y="182.8">VCC</text>
<text x="44.4" y="186.6">WP(IO2)</text>
<text x="44.4" y="188.6">GND</text>
<text x="56.1" y="188.6">DI(IO0)</text>
<text x="58.4" y="186.6">CLK</text>
</g>
<g font-size="1.7" fill="#f00">
<text x="163.5" y="53.1">QSPI1_CS</text>
<text x="163.5" y="55.1">QSPI0_CS</text>
<text x="163.5" y="57">QSPI0_DQ0</text>
<text x="163.5" y="58.9">QSPI0_DQ1</text>
<text x="236.9" y="58.1">MIO8</text>
<text x="236.9" y="59.9">QSPI0_DQ0 R7</text>
<text x="95" y="62.8">PS_CLK_33d3</text>
<text x="163.5" y="60.9">QSPI0_DQ2</text>
<text x="163.5" y="62.8">QSPI0_DQ3</text>
<text x="236.9" y="65.7">ETH_nRST</text>
<text x="236.9" y="63.8">QSPI0_CLK R9</text>
<text x="236.9" y="61.8">QSPI0_DQ1 R8</text>
<text x="6" y="67.7">[15]</text>
<text x="11" y="67.7">SYS_nRST</text>
<text x="24.5" y="66.7">SYS_nRST</text>
<text x="163.5" y="66.7">ETH_nRST</text>
<text x="163.5" y="68.7">MIO8</text>
<text x="185.5" y="67.9">ETH_nRST</text>
<text x="185.5" y="69.8">MIO8</text>
<text x="191.7" y="69.8">[15]</text>
<text x="196.4" y="67.9">[14]</text>
<text x="101.8" y="72.5">PS_POR_B</text>
<text x="163.5" y="72.5">QSPI1_DQ0</text>
<text x="163.5" y="74.4">QSPI1_DQ1</text>
<text x="163.5" y="76.3">QSPI1_DQ2</text>
<text x="163.5" y="80.2">UART_RX</text>
<text x="163.5" y="82.1">UART_TX</text>
<text x="163.5" y="78.2">QSPI1_DQ3</text>
<text x="187.5" y="83.4">UART_TX</text>
<text x="187.7" y="81.2">UART_RX</text>
<text x="197.1" y="83.4">[15]</text>
<text x="197.7" y="81.2">[15]</text>
<text x="163.5" y="89.8">ETH_TXCK</text>
<text x="22.6" y="92.1">[13]</text>
<text x="27.6" y="92.1">PS_POR_B</text>
<text x="163.5" y="91.8">ETH_TXD0</text>
<text x="163.5" y="93.7">ETH_TXD1</text>
<text x="163.5" y="95.6">ETH_TXD2</text>
<text x="184.6" y="93">ETH_TXD0</text>
<text x="184.6" y="95">ETH_TXD1</text>
<text x="184.6" y="91.1">ETH_TXCK</text>
<text x="195.2" y="93">[14]</text>
<text x="195.2" y="95">[14]</text>
<text x="195.4" y="91.1">[14]</text>
<text x="163.5" y="97.5">ETH_TXD3</text>
<text x="163.5" y="99.5">ETH_TXCTL</text>
<text x="163.5" y="101.4">ETH_RXCK</text>
<text x="184.6" y="96.9">ETH_TXD2</text>
<text x="184.6" y="98.8">ETH_TXD3</text>
<text x="184.6" y="100.7">ETH_TXCTL</text>
<text x="195.2" y="96.9">[14]</text>
<text x="195.2" y="98.8">[14]</text>
<text x="196.2" y="100.7">[14]</text>
<text x="163.5" y="103.3">ETH_RXD0</text>
<text x="163.5" y="105.3">ETH_RXD1</text>
<text x="163.5" y="107.2">ETH_RXD2</text>
<text x="184.8" y="102.5">ETH_RXCK</text>
<text x="184.8" y="104.4">ETH_RXD0</text>
<text x="184.8" y="106.3">ETH_RXD1</text>
<text x="195.8" y="104.4">[14]</text>
<text x="195.8" y="106.3">[14]</text>
<text x="196" y="102.5">[14]</text>
<text x="222.4" y="107.2">QSPI0_DQ2</text>
<text x="222.4" y="103.3">QSPI0_DQ3</text>
<text x="255.2" y="103.4">MODE1</text>
<text x="255.2" y="107.3">MODE0</text>
<text x="268.6" y="104.6">MODE1</text>
<text x="276.7" y="104.6">[15]</text>
<text x="163.5" y="109.1">ETH_RXD3</text>
<text x="163.5" y="111.1">ETH_RXCTL</text>
<text x="163.5" y="113.1">MIO28</text>
<text x="184.8" y="108.3">ETH_RXD2</text>
<text x="184.8" y="110.2">ETH_RXD3</text>
<text x="184.8" y="112.1">ETH_RXCTL</text>
<text x="195.8" y="108.3">[14]</text>
<text x="195.8" y="110.2">[14]</text>
<text x="196.7" y="112.1">[14]</text>
<text x="268.6" y="108.5">MODE0</text>
<text x="276.7" y="108.5">[15]</text>
<text x="163.5" y="115">MIO29</text>
<text x="163.5" y="116.9">MIO30</text>
<text x="163.5" y="118.9">MIO31</text>
<text x="187.3" y="114">MIO28</text>
<text x="187.3" y="116">MIO29</text>
<text x="187.3" y="117.9">MIO30</text>
<text x="187.3" y="119.8">MIO31</text>
<text x="194.4" y="114">[15]</text>
<text x="194.4" y="116">[15]</text>
<text x="194.4" y="117.9">[15]</text>
<text x="194.4" y="119.8">[15]</text>
<text x="163.5" y="120.8">MIO32</text>
<text x="163.5" y="122.7">MIO33</text>
<text x="163.5" y="124.7">MIO34</text>
<text x="187.3" y="121.8">MIO32</text>
<text x="187.3" y="123.7">MIO33</text>
<text x="187.3" y="125.6">MIO34</text>
<text x="194.4" y="121.8">[15]</text>
<text x="194.4" y="123.7">[15]</text>
<text x="194.4" y="125.6">[15]</text>
<text x="163.5" y="126.6">MIO35</text>
<text x="163.5" y="128.5">MIO36</text>
<text x="163.5" y="130.5">MIO37</text>
<text x="187.3" y="127.6">MIO35</text>
<text x="187.3" y="129.5">MIO36</text>
<text x="187.3" y="131.4">MIO37</text>
<text x="194.4" y="127.6">[15]</text>
<text x="194.4" y="129.5">[15]</text>
<text x="194.4" y="131.4">[15]</text>
<text x="163.5" y="132.4">MIO38</text>
<text x="163.5" y="134.3">MIO39</text>
<text x="163.5" y="136.2">MIO40</text>
<text x="187.3" y="133.3">MIO38</text>
<text x="187.3" y="135.3">MIO39</text>
<text x="187.3" y="137.2">MIO40</text>
<text x="194.4" y="133.3">[15]</text>
<text x="194.4" y="135.3">[15]</text>
<text x="194.4" y="137.2">[15]</text>
<text x="163.5" y="140.1">MIO42</text>
<text x="163.5" y="142">MIO43</text>
<text x="163.5" y="144">MIO44</text>
<text x="163.5" y="138.2">MIO41</text>
<text x="187.3" y="139.1">MIO41</text>
<text x="187.3" y="141.1">MIO42</text>
<text x="187.3" y="143">MIO43</text>
<text x="194.4" y="139.1">[15]</text>
<text x="194.4" y="141.1">[15]</text>
<text x="194.4" y="143">[15]</text>
<text x="163.5" y="147.7">MMC_DATA0</text>
<text x="163.5" y="149.7">MMC_CMD</text>
<text x="163.5" y="145.9">MIO45</text>
<text x="187.3" y="148.8">MMC_DATA0</text>
<text x="187.3" y="144.9">MIO44</text>
<text x="187.3" y="146.9">MIO45</text>
<text x="194.4" y="144.9">[15]</text>
<text x="194.4" y="146.9">[15]</text>
<text x="199.8" y="148.8">[13]</text>
<text x="163.5" y="153.5">MMC_DATA1</text>
<text x="163.5" y="155.4">MMC_DATA2</text>
<text x="187.3" y="150.7">MMC_CMD</text>
<text x="187.3" y="154.6">MMC_DATA1</text>
<text x="187.5" y="152.9">MMC_CLK</text>
<text x="197.9" y="152.9">[13]</text>
<text x="198.3" y="150.7">[13]</text>
<text x="199.8" y="154.6">[13]</text>
<text x="163.5" y="157.4">MMC_DATA3</text>
<text x="163.5" y="159.3">ETH_MDC</text>
<text x="163.5" y="161.2">ETH_MDIO</text>
<text x="187.3" y="156.5">MMC_DATA2</text>
<text x="187.3" y="158.5">MMC_DATA3</text>
<text x="187.5" y="160.6">ETH_MDC</text>
<text x="197.9" y="160.6">[14]</text>
<text x="199.8" y="156.5">[13]</text>
<text x="199.8" y="158.5">[13]</text>
<text x="16.8" y="163.2">QSPI0_CS</text>
<text x="16.8" y="167">QSPI0_DQ2</text>
<text x="16.8" y="165.1">QSPI0_DQ1</text>
<text x="78.6" y="167">QSPI0_CLK</text>
<text x="78.6" y="165.1">QSPI0_DQ3</text>
<text x="187.3" y="162.3">ETH_MDIO</text>
<text x="198.3" y="162.3">[14]</text>
<text x="78.6" y="169">QSPI0_DQ0</text>
<text x="16.8" y="181.5">QSPI1_CS</text>
<text x="16.8" y="185.4">QSPI1_DQ2</text>
<text x="16.8" y="183.5">QSPI1_DQ1</text>
<text x="78.6" y="185.4">QSPI1_CLK</text>
<text x="78.6" y="183.5">QSPI1_DQ3</text>
<text x="78.6" y="187.3">QSPI1_DQ0</text>
</g>
<g font-size="1.4">
<text x="30.9" y="11.7">5</text>
<text x="88.8" y="11.7">4</text>
<text x="146.7" y="11.7">3</text>
<text x="204.7" y="11.7">2</text>
<text x="262.6" y="11.7">1</text>
<text x=".5" y="36.3">D</text>
<text x="292" y="36.3">D</text>
<text x=".5" y="82.1">C</text>
<text x="292" y="82.1">C</text>
<text x=".5" y="128">B</text>
<text x="292" y="128">B</text>
<text x=".5" y="173.8">A</text>
<text x="292" y="173.8">A</text>
<text x="30.9" y="197">5</text>
<text x="88.8" y="197">4</text>
<text x="146.7" y="197">3</text>
<text x="204.7" y="197">2</text>
<text x="262.6" y="197">1</text>
</g>
</svg>
